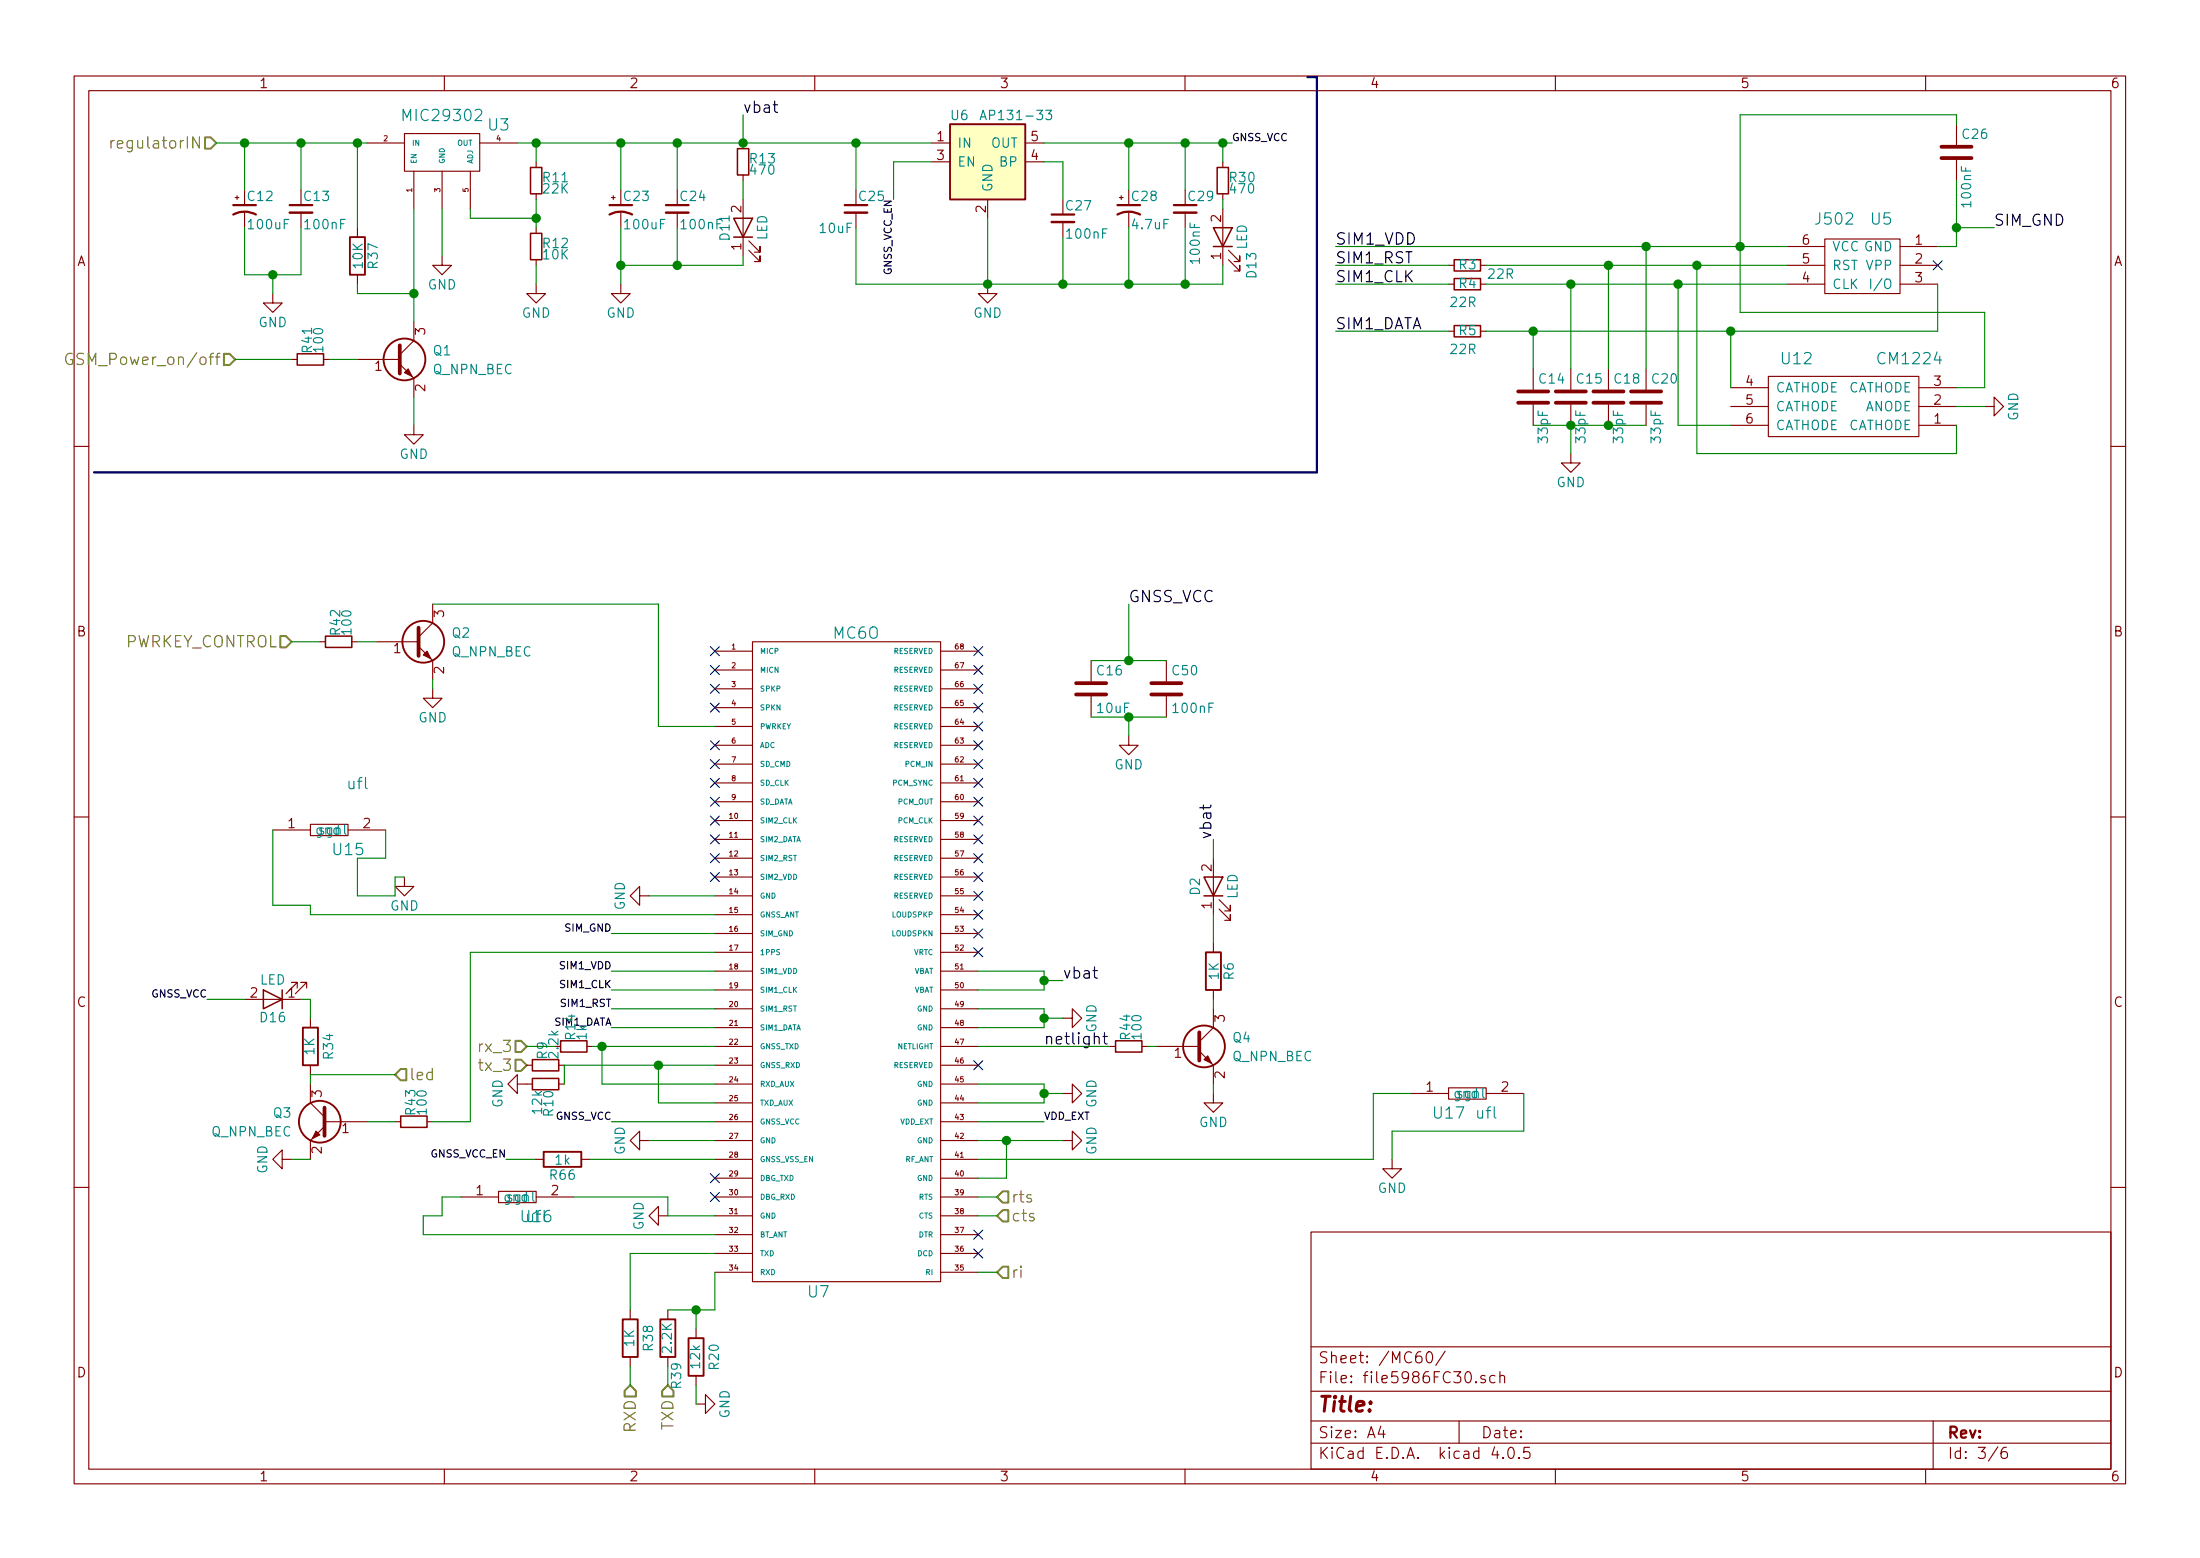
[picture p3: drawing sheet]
<svg xmlns="http://www.w3.org/2000/svg" width="297mm" height="210mm" viewBox="0 0 297 210" stroke-linecap="round" stroke-linejoin="round" font-family="sans-serif">
<g fill="none" stroke="#840000" stroke-width=".15">
<path d="M10 10.3h277v189.9h-277zM12 12.2h273v186.1h-273zM49.5 19.3h5.1M54.6 18h10.2v5.1h-10.2zM60 10.3v1.9M64.8 19.3h5M100.3 19.3v.8M110 10.3v1.9M125.7 19.3h2.6M138.4 19.3h2.6M160 10.3v1.9M210 10.3v1.9"/>
<path d="M260 10.3v1.9M264.2 16.8v2.8M31.7 26.7h.6M32 26.4v.5M33 28.7v2M36.8 39.6v1.3h1.3l-1.3 1.3-1.2-1.3h1.2M40.6 28.7v2M48.3 30.7v1.3M48.3 37.1v1.2M55.9 23.1v5.1M59.7 34.5v1.3h1.3l-1.3 1.3-1.3-1.3h1.3M59.7 23.1v5.1"/>
<path d="M63.5 23.1v5.1M72.4 38.3v1.3h1.3l-1.3 1.3-1.3-1.3h1.3M72.4 21.8v.8M72.4 26.2v.7M72.4 30.7v.8M72.4 35v.8M82.5 26.7h.6M82.8 26.4v.5M83.8 38.3v1.3h1.3l-1.3 1.3-1.3-1.3h1.3M83.8 28.7v2M91.4 28.7v2M100.3 23.6v.8"/>
<path d="M100.3 26.9v7.6M101.1 33.8l1.5 1.5v-.8v.8h-.7M101.1 32.5l1.5 1.5v-.7v.7h-.7M115.6 28.7v2M125.7 21.8h2.6M133.3 38.3v1.3h1.3l-1.3 1.3-1.2-1.3h1.2M133.3 26.9v2.6M138.4 21.8h2.6M143.5 30v2M151.1 26.7h.5M151.4 26.4v.5M152.4 28.7v2"/>
<path d="M160 28.7v2M165.1 21.8v.8M165.1 26.2v.7M165.1 28.2v7.6M165.9 35l1.5 1.6v-.8v.8h-.8M165.9 33.8l1.5 1.5v-.8v.8h-.8M195.6 38.3h.7M195.6 35.8h.7M199.9 38.3h.8M199.9 35.8h.8M241.3 38.3h5.1M241.3 35.8h5.1"/>
<path d="M241.3 33.3h5.1M246.4 32.3h10.1v7.3h-10.1zM256.5 38.3h5.1M256.5 35.8h5.1M256.5 33.3h5.1M264.2 21.6v2.8M39.4 48.5h.7M43.7 48.5h.7M48.3 48.5h5.7M54 49.1l1.9 1.9v2.6M55.9 57.4v1.3h1.2l-1.2 1.2-1.3-1.2h1.3M55.9 43.4v2.6l-1.9 1.9"/>
<path d="M195.6 44.7h.7M199.9 44.7h.8M207 49.8v2.8M207 54.6v2.8M212.1 49.8v2.8M212.1 54.6v2.8M217.2 49.8v2.8M217.2 54.6v2.8M222.2 49.8v2.8M222.2 54.6v2.8M233.7 57.4h5.1M233.7 54.9h5.1"/>
<path d="M233.7 52.3h5.1M238.8 50.8h20.3v8.1h-20.3zM259.1 57.4h5.1M259.1 54.9h5.1M259.1 52.3h5.1M268 54.9h1.2v-1.3l1.3 1.3-1.3 1.2v-1.2M10 60.2h2M212.1 61.2v1.3h1.3l-1.3 1.2-1.3-1.2h1.3M285 60.2h2M43.2 86.6h.7M47.5 86.6h.8M50.8 86.6h5.7"/>
<path d="M56.5 87.2l1.9 1.9v2.6M58.4 93v1.2h1.3l-1.3 1.3-1.3-1.3h1.3M58.4 81.5v2.6l-1.9 1.9M96.5 87.9h5.1M96.5 90.4h5.1M96.5 93h5.1M96.5 95.5h5.1M96.5 98h5.1M101.6 86.6h25.4v86.4h-25.4zM127 87.9h5.1M127 90.4h5.1M127 93h5.1"/>
<path d="M127 95.5h5.1M127 98h5.1M147.3 89.1v2.8M147.3 94v2.8M152.4 99.3v1.3h1.3l-1.3 1.2-1.3-1.2h1.3M157.5 89.1v2.8M157.5 94v2.8M10 110.3h2M36.8 112h5.1M41.9 111.2h5.1v1.6h-5.1zM41.9 112h.1M47 112h5.1"/>
<path d="M54.6 118.4v1.2h1.3l-1.3 1.3-1.3-1.3h1.3M96.5 100.6h5.1M96.5 103.1h5.1M96.5 105.7h5.1M96.5 108.2h5.1M96.5 110.7h5.1M96.5 113.3h5.1M96.5 115.8h5.1M96.5 118.4h5.1M127 100.6h5.1M127 103.1h5.1M127 105.7h5.1"/>
<path d="M127 108.2h5.1M127 110.7h5.1M127 113.3h5.1M127 115.8h5.1M127 118.4h5.1M163.8 115.8v7.6M285 110.3h2M33 134.9h7.6M40.1 133.3v-.7h-.7h.7l-1.5 1.5M41.4 133.3v-.7h-.8h.8l-1.5 1.5M41.9 137.4v1.3M86.4 120.9v-1.3l-1.3 1.3 1.3 1.3v-1.3h1.2"/>
<path d="M96.5 136.1h5.1M96.5 133.6h5.1M96.5 138.7h5.1M96.5 131.1h5.1M96.5 128.5h5.1M96.5 126h5.1M96.5 120.9h5.1M96.5 123.4h5.1M127 136.1h5.1M127 133.6h5.1M127 138.7h5.1M127 131.1h5.1"/>
<path d="M127 128.5h5.1M127 126h5.1M127 120.9h5.1M127 123.4h5.1M143.5 137.4h1.3v-1.3l1.2 1.3-1.2 1.3v-1.3M163.8 127.2v1.3M163.8 133.6v1.3M163.8 136.1v2.6l-1.9 1.9M164.6 122.7l1.5 1.5v-.8v.8h-.7M164.6 121.4l1.5 1.5v-.7v.7h-.7M38.1 156.5v-1.3l-1.3 1.3 1.3 1.2v-1.2h1.3M41.9 146.3v2.5l1.9 1.9"/>
<path d="M41.9 143.8v1.2M43.8 152l-1.9 1.9v2.6M43.8 151.4h5.7M53.3 151.4h.8M57.7 151.4h.7M69.8 146.3v-1.3l-1.2 1.3 1.2 1.3v-1.3h2.1M71.1 143.8h.8M72.1 156.5h1.3M75.4 143.8h.8M75.4 146.3h.8M78.5 156.5h1.3M79.2 141.2h.8"/>
<path d="M86.4 153.9v-1.3l-1.3 1.3 1.3 1.3v-1.3h1.2M96.5 141.2h5.1M96.5 151.4h5.1M96.5 143.8h5.1M96.5 146.3h5.1M96.5 159h5.1M96.5 156.5h5.1M96.5 153.9h5.1M96.5 148.8h5.1M127 141.2h5.1M127 151.4h5.1M127 143.8h5.1"/>
<path d="M127 146.3h5.1M127 159h5.1M127 156.5h5.1M127 153.9h5.1M127 148.8h5.1M143.5 147.6h1.3v-1.3l1.2 1.3-1.2 1.2v-1.2M143.5 153.9h1.3v-1.3l1.2 1.3-1.2 1.3v-1.3M149.9 141.2h.7M154.2 141.2h.7M156.2 141.2h5.7M161.9 141.9l1.9 1.9v2.5M163.8 147.6v1.2h1.3l-1.3 1.3-1.2-1.3h1.2"/>
<path d="M188 156.5v1.2h1.2l-1.2 1.3-1.3-1.3h1.3M190.5 147.6h5.1M195.6 146.8h5.1v1.5h-5.1zM195.6 147.6h.1M200.7 147.6h5M10 160.2h2M62.2 161.5h5.1M67.3 160.8h5.1v1.5h-5.1zM67.3 161.5h.1M72.4 161.5h5.1M85.1 176.8v1.2M88.9 164.1v-1.3l-1.3 1.3 1.3 1.2v-1.2h1.3"/>
<path d="M90.2 176.8v1.2M94 179.3v1.3M96.5 161.5h5.1M96.5 164.1h5.1M96.5 166.6h5.1M96.5 169.2h5.1M96.5 171.7h5.1M127 161.5h5.1M127 164.1h5.1M127 166.6h5.1M127 169.2h5.1M127 171.7h5.1"/>
<path d="M177 166.3h108v32h-108zM285 160.2h2M60 198.3v1.9M85.1 183.1v1.3M90.2 183.1v1.3M94 189.5h1.2v-1.3l1.3 1.3-1.3 1.2v-1.2M94 185.7v1.2M110 198.3v1.9M160 198.3v1.9M177 194.8h108M177 191.8h108M177 187.8h108"/>
<path d="M177 181.8h108M186.4 192.5l-.3 1h.9M186.8 193v1M192.7 182.6a.35 .35 0 0 1 .4-.2 .35 .35 0 0 1 .2 .3 .77 .77 0 0 1-.4 1.2 .9 .9 0 0 1-.2-1.3zM195.1 182.3l-1.2 2M197 191.8v3M199.3 186.5h.1l-.1 .1-.1-.1h.1v.1M200.5 185.7a.37 .37 0 0 0-.6 .1v.1a.54 .54 0 0 0 .6 .3l.1 .1-.1 .2-.1 .1-.5-.1M201.8 195.2l-.4 1.1h1M201.9 185.7l-.5-.1-.3 .3 .1 .6 .2 .1 .5-.1M202.5 185.7a.38 .38 0 0 1 .6 .1v.8M202.5 185.1v1.5"/>
<path d="M202.9 196.7h.1l-.1 .1v-.1v.1M203.8 195.4a.34 .34 0 0 1 .6 .2 .77 .77 0 0 1-.5 1.2 .97 .97 0 0 1-.1-1.4zM205.1 196.7h.1l-.1 .1-.1-.1h.1v.1M206.5 195.3h-.7l-.1 .7a.62 .62 0 0 1 .7 0l.2 .2-.1 .5-.2 .1h-.4l-.2-.1M210 198.3v1.9M260 198.3v1.9M261 191.8v6.5M269.7 195.2l-1.2 2M270.9 195.3a.59 .59 0 0 0-.7 .7l.1 .7 .2 .1h.3l.2-.1v-.5l-.1-.2-.4-.1-.3 .3"/>
</g>
<g fill="none" stroke="#840000" stroke-width=".2">
<path d="M71.6 22.6h1.6v3.6h-1.6zM71.6 31.5h1.6v3.5h-1.6zM99.1 29.5h2.5l-1.3 2.5zM99.1 32h2.5M99.6 20.1h1.5v3.5h-1.5zM163.8 30.7h2.6l-1.3 2.6zM163.8 33.3h2.6M164.3 22.6h1.6v3.6h-1.6zM196.3 37.6h3.6v1.5h-3.6zM196.3 35h3.6v1.6h-3.6zM40.1 47.7h3.6v1.6h-3.6zM196.3 43.9h3.6v1.6h-3.6z"/>
<path d="M43.9 85.8h3.6v1.6h-3.6zM162.6 118.4h2.5l-1.3 2.5zM35.6 133.6l2.5 1.3-2.5 1.2zM38.1 133.6v2.5M162.6 120.9h2.5M54.1 150.6h3.6v1.5h-3.6zM71.9 143h3.5v1.5h-3.5zM71.9 145.5h3.5v1.6h-3.5zM75.7 140.5h3.5v1.5h-3.5zM150.6 140.5h3.6v1.5h-3.6z"/>
</g>
<path d="M39.1 28.7h3.1M89.9 28.7h3.1M114 28.7h3.1M142 30h3M158.5 28.7h3" fill="none" stroke="#840000" stroke-width=".33"/>
<path d="M31.5 29a3.2 3.2 0 0 1 3 0M31.5 27.7h3M39.1 27.7h3.1M82.3 29a3.2 3.2 0 0 1 3 0M82.3 27.7h3M89.9 27.7h3.1M114 27.7h3.1M142 29h3M150.9 29a3.2 3.2 0 0 1 3 0M150.9 27.7h3M158.5 27.7h3" fill="none" stroke="#840000" stroke-width=".3"/>
<path d="M15 19v1M15.4 19h-.3l-.1 .3M9.8 47.7a.75 .75 0 0 0-1 .6 .75 .75 0 0 0 .6 .9l.4-.2v-.5h-.3M29.1 48.2h.6M29.7 47.7h-.3l-.1 .2v1.3" fill="none" stroke="#848400" stroke-width=".15"/>
<path d="M27.7 18.5h.7l.8 .8-.8 .8h-.7zM30.2 47.7h.8l.7 .8-.7 .8h-.8zM37.8 85.8h.8l.8 .8-.8 .8h-.8zM54.1 144.3h.8v1.5h-.8l-.8-.8zM69.6 140.5h.8l.7 .7-.7 .8h-.8zM69.6 143h.8l.7 .8-.7 .7h-.8zM135.4 160.8h.7v1.5h-.7l-.8-.8zM135.4 163.3h.7v1.5h-.7l-.8-.7zM135.4 170.9h.7v1.6h-.7l-.8-.8zM85.1 186.9l.8 .8v.8h-1.6v-.8zM90.2 186.9l.7 .8v.8h-1.5v-.8z" fill="none" stroke="#848400" stroke-width=".25"/>
<path d="M128.3 16.8h10.1v10.1h-10.1z" fill="#ffffc2" stroke="#ffffc2" stroke-width=".14"/>
<g fill="none" stroke="#840000" stroke-width=".25">
<path d="M128.3 16.8h10.1v10.1h-10.1zM47.2 32h2.1v5.1h-2.1zM40.9 138.7h2v5.1h-2zM162.8 128.5h2v5.1h-2zM73.4 155.4h5.1v2.1h-5.1zM84.1 178h2v5.1h-2zM89.2 178h2v5.1h-2zM93 180.6h2v5.1h-2z"/>
<circle cx="54.6" cy="48.5" r="2.82"/>
<circle cx="57.1" cy="86.6" r="2.82"/>
<circle cx="43.2" cy="151.4" r="2.82"/>
<circle cx="162.6" cy="141.2" r="2.82"/>
</g>
<path d="M132.3 16.1l.4-1.2 .5 1.2M132.5 15.8h.5M141.2 14.9h.8l-.4 .5 .3 .1v.5l-.1 .1h-.4l-.2-.1M252.6 37.7v1.2M46.5 111.3v1.1l.2 .2M200.2 146.9v1l.2 .3M71.9 160.9v1l.2 .2M74.2 163.3a.62 .62 0 0 0-.7 .7v.6a.48 .48 0 0 0 .4 .3 .48 .48 0 0 0 .5-.3v-.4a.48 .48 0 0 0-.5-.3 .48 .48 0 0 0-.4 .3" fill="none" stroke="#008484" stroke-width=".15"/>
<g fill="none" stroke="#000084" stroke-width=".15">
<path d="M261 35.2l1.2 1.2M262.2 35.2l-1.2 1.2M95.9 87.3l1.2 1.2M95.9 89.8l1.2 1.2M95.9 92.3l1.2 1.3M95.9 94.9l1.2 1.2M95.9 100l1.2 1.2M97.1 87.3l-1.2 1.2M97.1 89.8l-1.2 1.2M97.1 92.3l-1.2 1.3M97.1 94.9l-1.2 1.2M97.1 100l-1.2 1.2"/>
<path d="M131.5 87.3l1.2 1.2M131.5 89.8l1.2 1.2M131.5 92.3l1.2 1.3M131.5 94.9l1.2 1.2M131.5 97.4l1.2 1.2M131.5 100l1.2 1.2M132.7 87.3l-1.2 1.2M132.7 89.8l-1.2 1.2M132.7 92.3l-1.2 1.3M132.7 94.9l-1.2 1.2M132.7 97.4l-1.2 1.2M132.7 100l-1.2 1.2"/>
<path d="M95.9 102.5l1.2 1.2M95.9 105l1.2 1.3M95.9 107.6l1.2 1.2M95.9 110.1l1.2 1.2M95.9 112.7l1.2 1.2M95.9 115.2l1.2 1.2M95.9 117.7l1.2 1.3M97.1 102.5l-1.2 1.2M97.1 105l-1.2 1.3M97.1 107.6l-1.2 1.2M97.1 110.1l-1.2 1.2M97.1 112.7l-1.2 1.2"/>
<path d="M97.1 115.2l-1.2 1.2M97.1 117.7l-1.2 1.3M131.5 112.7l1.2 1.2M131.5 115.2l1.2 1.2M131.5 117.7l1.2 1.3M131.5 102.5l1.2 1.2M131.5 105l1.2 1.3M131.5 107.6l1.2 1.2M131.5 110.1l1.2 1.2M132.7 112.7l-1.2 1.2M132.7 115.2l-1.2 1.2M132.7 117.7l-1.2 1.3"/>
<path d="M132.7 102.5l-1.2 1.2M132.7 105l-1.2 1.3M132.7 107.6l-1.2 1.2M132.7 110.1l-1.2 1.2M131.5 120.3l1.2 1.2M131.5 125.4l1.2 1.2M131.5 122.8l1.2 1.2M131.5 127.9l1.2 1.2M132.7 120.3l-1.2 1.2M132.7 125.4l-1.2 1.2M132.7 122.8l-1.2 1.2M132.7 127.9l-1.2 1.2"/>
<path d="M95.9 158.4l1.2 1.2M97.1 158.4l-1.2 1.2M131.5 143.1l1.2 1.3M132.7 143.1l-1.2 1.3M95.9 160.9l1.2 1.2M97.1 160.9l-1.2 1.2M131.5 168.5l1.2 1.3M131.5 166l1.2 1.2M132.7 168.5l-1.2 1.3M132.7 166l-1.2 1.2"/>
</g>
<path d="M148.9 139.9h.6M149.1 139.4v1.3l.1 .1 .3 .1" fill="none" stroke="#000" stroke-width=".15"/>
<g fill="none" stroke="#840000" stroke-width=".51">
<path d="M262.1 19.8h4.1M262.1 21.3h4.1M54 46.6v3.8M205 54.4h4M205 52.8h4M210.1 54.4h4M210.1 52.8h4M215.1 54.4h4.1M215.1 52.8h4.1M220.2 54.4h4.1M220.2 52.8h4.1M56.5 84.7v3.8"/>
<path d="M145.3 93.7h4.1M145.3 92.2h4.1M155.4 93.7h4.1M155.4 92.2h4.1M161.9 139.3v3.8M43.8 149.5v3.8"/>
</g>
<g fill="#840000" stroke="#840000" stroke-width=".15">
<path d="M55.1 49.8l.5 1-1-.5z"/>
<path d="M57.1 88.4l.6-.5 .5 1z"/>
<path d="M162.6 143l.5-.5 .5 1z"/>
<path d="M42.7 152.6l.5 .6-1 .5z"/>
</g>
<g fill="none" stroke="#008400" stroke-width=".15">
<path d="M29.2 19.3h20.3M33 19.3v6.3M40.6 19.3v6.3M48.3 19.3v11.4M69.8 19.3h55.9M72.4 19.3v2.5M83.8 19.3v6.3M91.4 19.3v6.3M100.3 15.5v3.8M115.6 19.3v6.3M141 19.3h25.4M152.4 19.3v6.3"/>
<path d="M160 19.3v6.3M165.1 19.3v2.5M264.2 16.8v-1.3h-29.3v26.7h33.1v10.1h-3.8M33 30.7v6.4h7.6v-6.4M36.8 37.1v2.5M48.3 38.3v1.3h7.6M55.9 28.2v15.2M59.7 28.2v6.3M63.5 28.2v1.3h8.9M72.4 26.9v3.8M72.4 35.8v2.5M83.8 30.7v7.6"/>
<path d="M91.4 30.7v5.1M100.3 24.4v2.5M100.3 34.5v1.3h-16.5M115.6 30.7v7.6h49.5v-2.5M125.7 21.8h-5.1v5.1M133.3 29.5v8.8M141 21.8h2.5v5.1M143.5 32v6.3M152.4 30.7v7.6M160 30.7v7.6M165.1 26.9v1.3M180.3 35.8h15.3"/>
<path d="M180.3 38.3h15.3M180.3 33.3h61M200.7 35.8h40.6M200.7 38.3h40.6M212.1 38.3v11.5M217.2 35.8v14M222.2 33.3v16.5M226.6 38.3v19.1h7.1M229.1 35.8v25.4h35.1v-3.8M261.6 38.3v6.4h-60.9M264.2 24.4v8.9h-2.6M264.2 30.7h5"/>
<path d="M31.7 48.5h7.7M44.4 48.5h3.9M55.9 53.6v3.8M180.3 44.7h15.3M207 44.7v5.1M207 57.4h15.2M212.1 57.4v3.8M233.7 44.7v7.6M264.2 54.9h3.8M39.4 86.6h3.8M48.3 86.6h2.5M58.4 91.7v1.3"/>
<path d="M58.4 81.5h30.5v16.5h7.6M147.3 89.1h10.2M147.3 96.8h10.2M152.4 81.5v7.6M152.4 96.8v2.5M36.8 112v10.2h5.1v1.2h54.6M52.1 112v3.8h-3.8v5.1h5v-2.5h1.3M163.8 113.3v2.5M27.9 134.9h5.1M40.6 134.9h1.3v2.5M82.5 131.1h14M82.5 133.6h14"/>
<path d="M82.5 136.1h14M82.5 138.7h14M82.5 126h14M87.6 120.9h8.9M96.5 128.5h-33v22.9h-5.1M132.1 131.1h8.9v2.5h-8.9M132.1 136.1h8.9v2.6h-8.9M141 132.3h2.5M141 137.4h2.5M163.8 123.4v3.8M163.8 134.9v1.2M39.4 156.5h2.5"/>
<path d="M49.5 151.4h3.8M53.3 145h-11.4v1.3M68.3 156.5h3.8M71.1 141.2h3.8M79.8 156.5h16.7M80 141.2h16.5M81.3 141.2v5.1h15.2M82.5 151.4h14M87.6 153.9h8.9M88.9 143.8v5h7.6M96.5 143.8h-20.3v2.5M132.1 153.9h11.4"/>
<path d="M132.1 151.4h8.9M132.1 146.3h8.9v2.5h-8.9M132.1 141.2h17.8M135.9 153.9v5.1h-3.8M141 147.6h2.5M154.9 141.2h1.3M163.8 146.3v1.3M190.5 147.6h-5.1v8.9h-53.3M205.7 147.6v5h-17.7v3.9M62.2 161.5h-2.5v2.6h-2.6v2.5h39.4M77.5 161.5h12.7v2.6h6.3M94 176.8v2.5"/>
<path d="M96.5 169.2h-11.4v7.6M96.5 171.7v5.1h-6.3M132.1 164.1h2.5M132.1 171.7h2.5M132.1 161.5h2.5M85.1 184.4v2.5M94 186.9v2.6"/>
</g>
<g fill="#008400" stroke="#008400" stroke-width=".25">
<circle cx="72.4" cy="29.5" r=".51"/>
<circle cx="40.6" cy="19.3" r=".51"/>
<circle cx="83.8" cy="35.8" r=".51"/>
<circle cx="72.4" cy="19.3" r=".51"/>
<circle cx="83.8" cy="19.3" r=".51"/>
<circle cx="91.4" cy="35.8" r=".51"/>
<circle cx="91.4" cy="19.3" r=".51"/>
<circle cx="100.3" cy="19.3" r=".51"/>
<circle cx="152.4" cy="19.3" r=".51"/>
<circle cx="152.4" cy="38.3" r=".51"/>
<circle cx="141" cy="132.3" r=".51"/>
<circle cx="141" cy="137.4" r=".51"/>
<circle cx="141" cy="147.6" r=".51"/>
<circle cx="135.9" cy="153.9" r=".51"/>
<circle cx="143.5" cy="38.3" r=".51"/>
<circle cx="160" cy="19.3" r=".51"/>
<circle cx="115.6" cy="19.3" r=".51"/>
<circle cx="133.4" cy="38.3" r=".51"/>
<circle cx="207" cy="44.7" r=".51"/>
<circle cx="212.1" cy="38.3" r=".51"/>
<circle cx="217.2" cy="35.8" r=".51"/>
<circle cx="222.3" cy="33.3" r=".51"/>
<circle cx="212.1" cy="57.4" r=".51"/>
<circle cx="217.2" cy="57.4" r=".51"/>
<circle cx="264.2" cy="30.7" r=".51"/>
<circle cx="48.3" cy="19.3" r=".51"/>
<circle cx="55.9" cy="39.6" r=".51"/>
<circle cx="165.1" cy="19.3" r=".51"/>
<circle cx="160" cy="38.3" r=".51"/>
<circle cx="152.4" cy="89.1" r=".51"/>
<circle cx="152.4" cy="96.8" r=".51"/>
<circle cx="33" cy="19.3" r=".51"/>
<circle cx="36.8" cy="37.1" r=".51"/>
<circle cx="94" cy="176.8" r=".51"/>
<circle cx="81.3" cy="141.2" r=".51"/>
<circle cx="88.9" cy="143.8" r=".51"/>
<circle cx="233.7" cy="44.7" r=".51"/>
<circle cx="226.6" cy="38.3" r=".51"/>
<circle cx="229.1" cy="35.8" r=".51"/>
<circle cx="235" cy="33.3" r=".51"/>
</g>
<path d="M176.5 10.4h1.3v53.3h-165.1" fill="none" stroke="#000084" stroke-width=".3"/>
<text font-size="2.8" fill="#840000" x="178" y="190.5">Title:</text>
<g font-size="2.1" fill="#008484">
<text x="54.8" y="16.4">MIC29302</text>
<text x="66" y="17.6">U3</text>
<text x="245.3" y="30.3">J502</text>
<text x="252.7" y="30.3">U5</text>
<text x="240.6" y="49.2">U12</text>
<text x="253.8" y="49.2">CM1224</text>
<text x="112.5" y="86.2">MC6O</text>
<text x="47" y="106.5">ufl</text>
<text x="45.1" y="115.4">U15</text>
<text x="193.6" y="151">U17</text>
<text x="199.4" y="151">ufl</text>
<text x="71.1" y="164.9">ufl</text>
<text x="109.1" y="175.1">U7</text>
</g>
<g font-size="2.1">
<text x="100.3" y="15.2">vbat</text>
<text x="180.3" y="33">SIM1_VDD</text>
<text x="180.3" y="35.6">SIM1_RST</text>
<text x="269.2" y="30.5">SIM_GND</text>
<text x="180.3" y="38.1">SIM1_CLK</text>
<text x="180.3" y="44.4">SIM1_DATA</text>
<text x="152.4" y="81.3">GNSS_VCC</text>
<text x="163.6" y="113.3" transform="rotate(-90 163.6 113.3)">vbat</text>
<text x="143.5" y="132.1">vbat</text>
<text x="141" y="141">netlight</text>
</g>
<g font-size="2.1" fill="#848400">
<text x="16" y="20.1">regulatorIN</text>
<text x="10.4" y="49.3">GSM_Power_on/off</text>
<text x="16.5" y="87.4">PWRKEY_CONTROL</text>
<text x="64.8" y="142">rx_3</text>
<text x="55.3" y="145.8">led</text>
<text x="64.9" y="144.5">tx_3</text>
<text x="136.6" y="162.3">rts</text>
<text x="136.6" y="164.8">cts</text>
<text x="136.6" y="172.5">ri</text>
<text x="85.9" y="193.3" transform="rotate(-90 85.9 193.3)">RXD</text>
<text x="90.9" y="193.1" transform="rotate(-90 90.9 193.1)">TXD</text>
</g>
<g font-size="2.1" fill="#840000">
<text x="178" y="184">Sheet: /MC60/</text>
<text x="178" y="186.7">File: file5986FC30.sch</text>
<text x="178" y="196.9">KiCad E.D.A. kicad 4.0.5</text>
<text x="178" y="194.1">Size: A4</text>
<text x="200" y="194.1">Date:</text>
<text x="263" y="194.1">Rev:</text>
<text x="263" y="196.9">Id: 3/6</text>
</g>
<g font-size="1.8" fill="#840000">
<text x="35" y="11.9">1</text>
<text x="85" y="11.9">2</text>
<text x="135" y="11.9">3</text>
<text x="185" y="11.9">4</text>
<text x="235" y="11.9">5</text>
<text x="285" y="11.9">6</text>
<text x="126.5" y="19">1</text>
<text x="126.5" y="21.6">3</text>
<text x="139.2" y="21.6">4</text>
<text x="139.2" y="19">5</text>
<text x="100.1" y="28.7" transform="rotate(-90 100.1 28.7)">2</text>
<text x="133.1" y="28.7" transform="rotate(-90 133.1 28.7)">2</text>
<text x="164.8" y="29.9" transform="rotate(-90 164.8 29.9)">2</text>
<text x="10.4" y="35.9">A</text>
<text x="100.1" y="33.8" transform="rotate(-90 100.1 33.8)">1</text>
<text x="164.8" y="35" transform="rotate(-90 164.8 35)">1</text>
<text x="243.4" y="35.6">5</text>
<text x="243.4" y="33">6</text>
<text x="258.6" y="33">1</text>
<text x="258.6" y="35.6">2</text>
<text x="285.4" y="35.9">A</text>
<text x="243.4" y="38.1">4</text>
<text x="258.6" y="38.1">3</text>
<text x="57.4" y="45.2" transform="rotate(-90 57.4 45.2)">3</text>
<text x="50.6" y="50">1</text>
<text x="57.4" y="52.8" transform="rotate(-90 57.4 52.8)">2</text>
<text x="235.7" y="52.1">4</text>
<text x="261.1" y="52.1">3</text>
<text x="235.7" y="54.6">5</text>
<text x="235.7" y="57.1">6</text>
<text x="261.1" y="57.1">1</text>
<text x="261.1" y="54.6">2</text>
<text x="59.9" y="83.3" transform="rotate(-90 59.9 83.3)">3</text>
<text x="10.4" y="85.9">B</text>
<text x="53.2" y="88.1">1</text>
<text x="285.4" y="85.9">B</text>
<text x="59.9" y="90.9" transform="rotate(-90 59.9 90.9)">2</text>
<text x="38.9" y="111.8">1</text>
<text x="49" y="111.8">2</text>
<text x="163.6" y="117.6" transform="rotate(-90 163.6 117.6)">2</text>
<text x="163.6" y="122.7" transform="rotate(-90 163.6 122.7)">1</text>
<text x="10.4" y="135.9">C</text>
<text x="33.8" y="134.6">2</text>
<text x="38.9" y="134.6">1</text>
<text x="165.4" y="137.9" transform="rotate(-90 165.4 137.9)">3</text>
<text x="285.4" y="135.9">C</text>
<text x="158.6" y="142.7">1</text>
<text x="43.4" y="148.1" transform="rotate(-90 43.4 148.1)">3</text>
<text x="165.4" y="145.5" transform="rotate(-90 165.4 145.5)">2</text>
<text x="192.6" y="147.3">1</text>
<text x="202.7" y="147.3">2</text>
<text x="43.4" y="155.7" transform="rotate(-90 43.4 155.7)">2</text>
<text x="46.2" y="152.9">1</text>
<text x="64.3" y="161.3">1</text>
<text x="74.4" y="161.3">2</text>
<text x="10.4" y="185.9">D</text>
<text x="285.4" y="185.9">D</text>
<text x="35" y="199.9">1</text>
<text x="85" y="199.9">2</text>
<text x="135" y="199.9">3</text>
<text x="185" y="199.9">4</text>
<text x="235" y="199.9">5</text>
<text x="285" y="199.9">6</text>
</g>
<g font-size="1.8" fill="#008484">
<text x="128.4" y="16.2">U6</text>
<text x="133.2" y="16.2">AP131-33</text>
<text x="101.3" y="22">R13</text>
<text x="101.4" y="23.6">470</text>
<text x="129.3" y="19.9">IN</text>
<text x="129.3" y="22.5">EN</text>
<text x="133.7" y="19.9">OUT</text>
<text x="135" y="22.5">BP</text>
<text x="265" y="18.7">C26</text>
<text x="33.5" y="27.1">C12</text>
<text x="41.1" y="27.1">C13</text>
<text x="73.4" y="24.6">R11</text>
<text x="73.4" y="26.1">22K</text>
<text x="84.3" y="27.1">C23</text>
<text x="91.9" y="27.1">C24</text>
<text x="116.1" y="27.1">C25</text>
<text x="134" y="25.9" transform="rotate(-90 134 25.9)">GND</text>
<text x="144" y="28.4">C27</text>
<text x="152.9" y="27.1">C28</text>
<text x="160.5" y="27.1">C29</text>
<text x="166.1" y="24.6">R30</text>
<text x="166.2" y="26.1">470</text>
<text x="266.1" y="27.8" transform="rotate(-90 266.1 27.8)">100nF</text>
<text x="33.7" y="30.9">100uF</text>
<text x="41.3" y="30.9">100nF</text>
<text x="73.4" y="33.5">R12</text>
<text x="73.4" y="35">10K</text>
<text x="84.5" y="30.9">100uF</text>
<text x="92.1" y="30.9">100nF</text>
<text x="98.5" y="32.4" transform="rotate(-90 98.5 32.4)">D11</text>
<text x="103.6" y="32.5" transform="rotate(-90 103.6 32.5)">LED</text>
<text x="110.8" y="31.4">10uF</text>
<text x="144.2" y="32.2">100nF</text>
<text x="153" y="30.9">4.7uF</text>
<text x="162" y="35.4" transform="rotate(-90 162 35.4)">100nF</text>
<text x="168.4" y="33.7" transform="rotate(-90 168.4 33.7)">LED</text>
<text x="247.4" y="33.9">VCC GND</text>
<text x="49" y="36.2" transform="rotate(-90 49 36.2)">10K</text>
<text x="51" y="36.2" transform="rotate(-90 51 36.2)">R37</text>
<text x="57.7" y="39.1">GND</text>
<text x="169.6" y="37.4" transform="rotate(-90 169.6 37.4)">D13</text>
<text x="195.9" y="41.4">22R</text>
<text x="197" y="38.9">R4</text>
<text x="197" y="36.3">R3</text>
<text x="201" y="37.6">22R</text>
<text x="247.4" y="39">CLK</text>
<text x="247.4" y="36.4">RST VPP</text>
<text x="253.2" y="39">I/O</text>
<text x="34.9" y="44.1">GND</text>
<text x="42.1" y="47.5" transform="rotate(-90 42.1 47.5)">R41</text>
<text x="43.6" y="47.4" transform="rotate(-90 43.6 47.4)">100</text>
<text x="58.5" y="47.9">Q1</text>
<text x="70.4" y="42.9">GND</text>
<text x="81.9" y="42.9">GND</text>
<text x="131.4" y="42.9">GND</text>
<text x="195.9" y="47.8">22R</text>
<text x="197" y="45.2">R5</text>
<text x="58.4" y="50.5">Q_NPN_BEC</text>
<text x="207.9" y="51.8">C14</text>
<text x="213" y="51.8">C15</text>
<text x="218" y="51.8">C18</text>
<text x="223.1" y="51.8">C20</text>
<text x="239.8" y="53">CATHODE CATHODE</text>
<text x="209" y="59.7" transform="rotate(-90 209 59.7)">33pF</text>
<text x="214.1" y="59.7" transform="rotate(-90 214.1 59.7)">33pF</text>
<text x="219.2" y="59.7" transform="rotate(-90 219.2 59.7)">33pF</text>
<text x="224.2" y="59.7" transform="rotate(-90 224.2 59.7)">33pF</text>
<text x="239.8" y="55.5">CATHODE</text>
<text x="239.8" y="58">CATHODE CATHODE</text>
<text x="251.7" y="55.5">ANODE</text>
<text x="272.5" y="56.8" transform="rotate(-90 272.5 56.8)">GND</text>
<text x="53.9" y="61.9">GND</text>
<text x="210.1" y="65.7">GND</text>
<text x="45.9" y="85.6" transform="rotate(-90 45.9 85.6)">R42</text>
<text x="47.4" y="85.5" transform="rotate(-90 47.4 85.5)">100</text>
<text x="61" y="88.6">Q_NPN_BEC</text>
<text x="61.1" y="86">Q2</text>
<text x="148.2" y="91.1">C16</text>
<text x="158.3" y="91.1">C50</text>
<text x="56.5" y="97.5">GND</text>
<text x="148.2" y="96.2">10uF</text>
<text x="158.5" y="96.2">100nF</text>
<text x="150.4" y="103.8">GND</text>
<text x="42.7" y="112.6">gnd</text>
<text x="52.7" y="122.9">GND</text>
<text x="84.4" y="122.9" transform="rotate(-90 84.4 122.9)">GND</text>
<text x="162" y="120.7" transform="rotate(-90 162 120.7)">D2</text>
<text x="167.1" y="121.4" transform="rotate(-90 167.1 121.4)">LED</text>
<text x="35.1" y="132.9">LED</text>
<text x="35.2" y="137.9">D16</text>
<text x="164.5" y="132.2" transform="rotate(-90 164.5 132.2)">1K</text>
<text x="166.6" y="132.2" transform="rotate(-90 166.6 132.2)">R6</text>
<text x="42.4" y="142.3" transform="rotate(-90 42.4 142.3)">1K</text>
<text x="45" y="142.8" transform="rotate(-90 45 142.8)">R34</text>
<text x="73.9" y="142.9" transform="rotate(-90 73.9 142.9)">R9</text>
<text x="75.4" y="142.7" transform="rotate(-90 75.4 142.7)">2.2k</text>
<text x="77.7" y="140.2" transform="rotate(-90 77.7 140.2)">R14</text>
<text x="79.2" y="140.3" transform="rotate(-90 79.2 140.3)">1k</text>
<text x="148" y="139.4" transform="rotate(-90 148 139.4)">GND</text>
<text x="152.6" y="140.2" transform="rotate(-90 152.6 140.2)">R44</text>
<text x="154.1" y="140.1" transform="rotate(-90 154.1 140.1)">100</text>
<text x="166.4" y="143.2">Q_NPN_BEC</text>
<text x="166.5" y="140.7">Q4</text>
<text x="67.8" y="149.5" transform="rotate(-90 67.8 149.5)">GND</text>
<text x="148" y="149.5" transform="rotate(-90 148 149.5)">GND</text>
<text x="196.4" y="148.2">gnd</text>
<text x="28.5" y="153.4">Q_NPN_BEC</text>
<text x="36.9" y="150.8">Q3</text>
<text x="56.1" y="150.4" transform="rotate(-90 56.1 150.4)">R43</text>
<text x="57.6" y="150.3" transform="rotate(-90 57.6 150.3)">100</text>
<text x="73.2" y="150.3" transform="rotate(-90 73.2 150.3)">12k</text>
<text x="74.7" y="150.5" transform="rotate(-90 74.7 150.5)">R10</text>
<text x="84.4" y="155.9" transform="rotate(-90 84.4 155.9)">GND</text>
<text x="148" y="155.9" transform="rotate(-90 148 155.9)">GND</text>
<text x="161.9" y="152.1">GND</text>
<text x="36.1" y="158.4" transform="rotate(-90 36.1 158.4)">GND</text>
<text x="74.3" y="159.2">R66</text>
<text x="75" y="157.2">1k</text>
<text x="186" y="161">GND</text>
<text x="68.1" y="162.2">gnd</text>
<text x="86.9" y="166" transform="rotate(-90 86.9 166)">GND</text>
<text x="85.6" y="181.7" transform="rotate(-90 85.6 181.7)">1K</text>
<text x="88.2" y="182.2" transform="rotate(-90 88.2 182.2)">R38</text>
<text x="90.7" y="182.4" transform="rotate(-90 90.7 182.4)">2.2K</text>
<text x="94.5" y="184.6" transform="rotate(-90 94.5 184.6)">12k</text>
<text x="97.1" y="184.8" transform="rotate(-90 97.1 184.8)">R20</text>
<text x="98.5" y="191.4" transform="rotate(-90 98.5 191.4)">GND</text>
</g>
<text font-size="1.8" fill="#008400" x="92" y="187.3" transform="rotate(-90 92 187.3)">R39</text>
<g font-size="1.4">
<text x="166.4" y="19">GNSS_VCC</text>
<text x="120.4" y="37.2" transform="rotate(-90 120.4 37.2)">GNSS_VCC_EN</text>
<text x="76.3" y="125.7">SIM_GND</text>
<text x="75.6" y="130.8">SIM1_VDD</text>
<text x="20.3" y="134.6">GNSS_VCC</text>
<text x="75.7" y="133.3">SIM1_CLK</text>
<text x="75.8" y="135.9">SIM1_RST</text>
<text x="74.7" y="138.4">SIM1_DATA</text>
<text x="75" y="151.1">GNSS_VCC</text>
<text x="141" y="151.1">VDD_EXT</text>
<text x="58.1" y="156.2">GNSS_VCC_EN</text>
</g>
<g font-size="1" fill="#840000">
<text x="51.8" y="19">2</text>
<text x="67" y="19">4</text>
<text x="55.6" y="25.9" transform="rotate(-90 55.6 25.9)">1</text>
<text x="59.4" y="25.9" transform="rotate(-90 59.4 25.9)">3</text>
<text x="63.2" y="25.9" transform="rotate(-90 63.2 25.9)">5</text>
<text x="98.8" y="87.6">1</text>
<text x="129" y="87.6">68</text>
<text x="98.8" y="90.2">2</text>
<text x="98.8" y="92.7">3</text>
<text x="98.8" y="95.2">4</text>
<text x="129" y="95.2">65</text>
<text x="129" y="92.7">66</text>
<text x="129" y="90.2">67</text>
<text x="98.8" y="97.8">5</text>
<text x="98.8" y="100.3">6</text>
<text x="129" y="100.3">63</text>
<text x="129" y="97.8">64</text>
<text x="98.8" y="102.9">7</text>
<text x="98.8" y="105.4">8</text>
<text x="98.8" y="107.9">9</text>
<text x="129" y="107.9">60</text>
<text x="129" y="105.4">61</text>
<text x="129" y="102.9">62</text>
<text x="98.5" y="110.5">10</text>
<text x="98.5" y="113">11</text>
<text x="129" y="113">58</text>
<text x="129" y="110.5">59</text>
<text x="98.5" y="115.6">12</text>
<text x="98.5" y="118.1">13</text>
<text x="129" y="118.1">56</text>
<text x="129" y="115.6">57</text>
<text x="98.5" y="120.6">14</text>
<text x="98.5" y="123.2">15</text>
<text x="98.5" y="125.7">16</text>
<text x="129" y="125.7">53</text>
<text x="129" y="123.2">54</text>
<text x="129" y="120.6">55</text>
<text x="98.5" y="128.3">17</text>
<text x="98.5" y="130.8">18</text>
<text x="129" y="130.8">51</text>
<text x="129" y="128.3">52</text>
<text x="98.5" y="135.9">20</text>
<text x="98.5" y="133.3">19</text>
<text x="129" y="133.3">50</text>
<text x="129" y="135.9">49</text>
<text x="98.5" y="138.4">21</text>
<text x="98.5" y="141">22</text>
<text x="98.5" y="143.5">23</text>
<text x="129" y="143.5">46</text>
<text x="129" y="141">47</text>
<text x="129" y="138.4">48</text>
<text x="98.5" y="146">24</text>
<text x="98.5" y="148.6">25</text>
<text x="129" y="148.6">44</text>
<text x="129" y="146">45</text>
<text x="98.5" y="151.1">26</text>
<text x="98.5" y="153.7">27</text>
<text x="129" y="153.7">42</text>
<text x="129" y="151.1">43</text>
<text x="98.5" y="161.3">30</text>
<text x="98.5" y="156.2">28</text>
<text x="98.5" y="158.7">29</text>
<text x="129" y="158.7">40</text>
<text x="129" y="156.2">41</text>
<text x="129" y="161.3">39</text>
<text x="98.5" y="163.8">31</text>
<text x="98.5" y="166.4">32</text>
<text x="129" y="166.4">37</text>
<text x="129" y="163.8">38</text>
<text x="98.5" y="168.9">33</text>
<text x="98.5" y="171.4">34</text>
<text x="129" y="171.4">35</text>
<text x="129" y="168.9">36</text>
</g>
<g font-size="1" fill="#008484">
<text x="55.6" y="19.7">IN</text>
<text x="56.2" y="22.1" transform="rotate(-90 56.2 22.1)">EN</text>
<text x="60" y="22.1" transform="rotate(-90 60 22.1)">GND</text>
<text x="61.7" y="19.7">OUT</text>
<text x="63.9" y="22.1" transform="rotate(-90 63.9 22.1)">ADJ</text>
<text x="102.6" y="88.2">MICP</text>
<text x="120.5" y="88.2">RESERVED</text>
<text x="102.6" y="90.8">MICN</text>
<text x="102.6" y="93.3">SPKP</text>
<text x="102.6" y="95.9">SPKN</text>
<text x="120.5" y="95.9">RESERVED</text>
<text x="120.5" y="93.3">RESERVED</text>
<text x="120.5" y="90.8">RESERVED</text>
<text x="102.6" y="98.4">PWRKEY</text>
<text x="102.6" y="100.9">ADC</text>
<text x="120.5" y="100.9">RESERVED</text>
<text x="120.5" y="98.4">RESERVED</text>
<text x="102.6" y="103.5">SD_CMD</text>
<text x="102.6" y="106">SD_CLK</text>
<text x="120.5" y="106">PCM_SYNC</text>
<text x="122.3" y="103.5">PCM_IN</text>
<text x="102.6" y="108.6">SD_DATA</text>
<text x="102.6" y="111.1">SIM2_CLK</text>
<text x="102.6" y="113.6">SIM2_DATA</text>
<text x="120.5" y="113.6">RESERVED</text>
<text x="121.1" y="108.6">PCM_OUT</text>
<text x="121.2" y="111.1">PCM_CLK</text>
<text x="102.6" y="116.2">SIM2_RST</text>
<text x="102.6" y="118.7">SIM2_VDD</text>
<text x="120.5" y="118.7">RESERVED</text>
<text x="120.5" y="116.2">RESERVED</text>
<text x="102.6" y="121.3">GND</text>
<text x="102.6" y="123.8">GNSS_ANT</text>
<text x="120.5" y="123.8">LOUDSPKP</text>
<text x="120.5" y="121.3">RESERVED</text>
<text x="102.6" y="126.3">SIM_GND</text>
<text x="102.6" y="128.9">1PPS</text>
<text x="102.6" y="131.4">SIM1_VDD</text>
<text x="120.4" y="126.3">LOUDSPKN</text>
<text x="123.3" y="131.4">VBAT</text>
<text x="123.3" y="128.9">VRTC</text>
<text x="102.6" y="136.5">SIM1_RST</text>
<text x="102.6" y="134">SIM1_CLK</text>
<text x="123.3" y="134">VBAT</text>
<text x="123.8" y="136.5">GND</text>
<text x="102.6" y="139">SIM1_DATA</text>
<text x="102.6" y="141.6">GNSS_TXD</text>
<text x="121" y="141.6">NETLIGHT</text>
<text x="123.8" y="139">GND</text>
<text x="102.6" y="144.1">GNSS_RXD</text>
<text x="102.6" y="146.7">RXD_AUX</text>
<text x="102.6" y="149.2">TXD_AUX</text>
<text x="120.5" y="144.1">RESERVED</text>
<text x="123.8" y="149.2">GND</text>
<text x="123.8" y="146.7">GND</text>
<text x="102.6" y="151.7">GNSS_VCC</text>
<text x="102.6" y="154.3">GND</text>
<text x="121.4" y="151.7">VDD_EXT</text>
<text x="123.8" y="154.3">GND</text>
<text x="102.6" y="161.9">DBG_RXD</text>
<text x="102.6" y="156.8">GNSS_VSS_EN</text>
<text x="102.6" y="159.4">DBG_TXD</text>
<text x="122.1" y="156.8">RF_ANT</text>
<text x="123.8" y="159.4">GND</text>
<text x="124" y="161.9">RTS</text>
<text x="102.6" y="164.4">GND</text>
<text x="102.6" y="167">BT_ANT</text>
<text x="124" y="167">DTR</text>
<text x="124" y="164.4">CTS</text>
<text x="102.6" y="169.5">TXD</text>
<text x="102.6" y="172.1">RXD</text>
<text x="123.9" y="169.5">DCD</text>
<text x="125" y="172.1">RI</text>
</g>
</svg>
